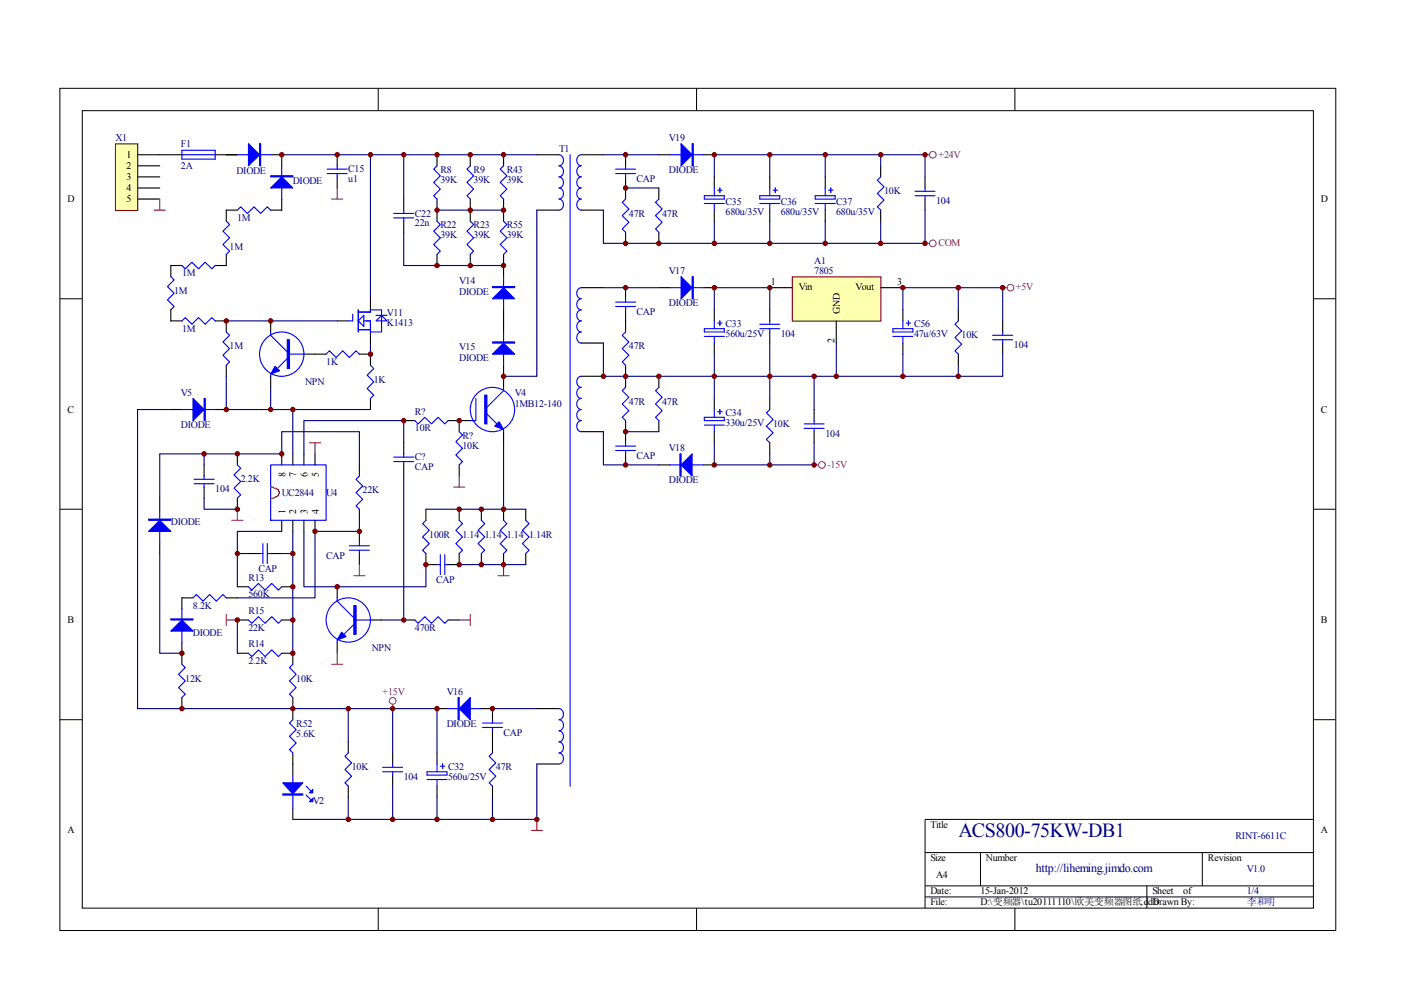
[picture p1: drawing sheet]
<svg xmlns="http://www.w3.org/2000/svg" width="297mm" height="210mm" viewBox="0 0 297 210" stroke-linecap="round" stroke-linejoin="round" font-family="sans-serif">
<g fill="none" stroke="#000" stroke-width=".21">
<path d="M12.7 18.7h270.5v178.6h-270.5zM80.2 18.7v4.7M147.7 18.7v4.7M215.2 18.7v4.7M17.4 23.5h261.1v169h-261.1zM12.7 63.3h4.7M278.4 63.3h4.7M12.7 108h4.7M278.4 108h4.7M12.7 152.6h4.7M278.4 152.6h4.7M278.4 173.7h-82.3v18.8"/>
<path d="M80.2 192.5v4.7M147.7 192.5v4.7M196.1 180.8h82.3M196.1 187.8h82.3M196.1 190.2h82.3M207.9 180.8v7M215.2 192.5v4.7M243.2 187.8v4.7M254.9 180.8v7"/>
</g>
<path d="M24.6 30.6h4.6v14h-4.6z" fill="#ffffb0"/>
<path d="M24.5 30.5h4.7v14.1h-4.7z" fill="none" stroke="#800000" stroke-width=".21"/>
<g fill="none" stroke="#000" stroke-width=".23">
<path d="M29.2 32.8h9.4M29.2 35.2h4.7M29.2 37.5h4.7M29.2 39.9h4.7M45.6 32.8h4.7M57.4 32.8h2.3v2.4M71.5 32.8v2.4M71.5 37.5v2.4M92.7 32.8v2.4M99.7 32.8v2.4M106.8 32.8v2.4M113.8 32.8h4.7"/>
<path d="M123.2 32.8h4.7M132.6 32.8v2.4M132.6 37.5v4.7M139.7 32.8h2.3M139.7 39.9v2.3M149.1 32.8h2.3M151.4 37.5v2.4M163.2 37.5v2.4M175 37.5v2.4M186.7 35.2v2.3M196.1 37.5v2.4M29.2 42.2h4.7"/>
<path d="M38.6 56.3h-2.4v2.3M48 53.9v2.4h-2.4M50.3 44.6h-2.3v2.3M59.7 42.2v2.4h-2.3M85.6 42.2v2.4M85.6 46.9v2.4M92.7 42.2v4.7M92.7 53.9v2.4M99.7 42.2v4.7M99.7 53.9v2.4M106.8 42.2v4.7M106.8 53.9v4.7"/>
<path d="M113.8 44.6h4.7M123.2 44.6h4.7M132.6 49.3v2.3M139.7 49.3v2.3M151.4 44.6v2.3M163.2 44.6v2.3M175 44.6v2.3M186.7 44.6v2.3M196.1 42.2v2.4M36.2 65.7v2.3h2.4M45.6 68h2.4v2.4M48 77.4v2.4"/>
<path d="M57.4 68v2.4M57.4 79.8v2.3M64.4 75.1h4.7M71.5 68h2.3M76.2 75.1h2.3v2.3M78.5 63.3v2.4M78.5 70.4v2.3M106.8 65.7v4.7M106.8 77.4v4.7M123.2 72.7h4.7M123.2 61h4.7M123.2 79.8h4.7"/>
<path d="M132.6 61v2.3M132.6 65.7v4.7M132.6 77.4v4.7M139.7 61h2.3M139.7 79.8v2.3M149.1 61h2.3M151.4 65.7v2.3M151.4 72.7v2.4M163.2 65.7v2.3M163.2 70.4v2.3M191.4 65.7v2.3M191.4 72.7v2.4"/>
<path d="M203.2 65.7v2.3M203.2 75.1v2.3M212.6 68v2.4M212.6 72.7v2.4M36.2 86.8h2.4M43.3 98.6v2.3M45.6 86.8h2.4M50.3 96.2v2.4M59.7 96.2v2.4M62.1 96.2v2.4M64.4 96.2v2.4M66.8 96.2v2.4"/>
<path d="M76.2 98.6v2.3M78.5 84.5v2.3M85.6 89.2h2.4M85.6 93.9v2.3M85.6 98.6v2.3M95 89.2h4.7M97.4 89.2v2.3M97.4 98.6v2.3M106.8 91.5v2.4M123.2 91.5h4.7M132.6 89.2v4.7M132.6 96.2v2.4"/>
<path d="M139.7 98.6h2.3M139.7 89.2v2.3M149.1 98.6h2.3M151.4 84.5v2.3M151.4 91.5v2.4M163.2 84.5v2.3M163.2 93.9v2.3M172.6 86.8v2.4M172.6 91.5v2.4M33.9 105.6v2.4M33.9 115v2.4M43.3 103.3v2.3"/>
<path d="M50.3 105.6v2.4M52.7 117.4h2.3M57.4 117.4h2.3M59.7 110.3v2.4M62.1 110.3v2.4M64.4 110.3v2.4M66.8 110.3v2.4M76.2 108v2.3M76.2 112.7v2.3M76.2 117.4v2.3M90.3 108v2.3M90.3 117.4v2.3h2.4"/>
<path d="M97.4 108v2.3M97.4 117.4v2.3h-2.4M102.1 108v2.3M102.1 117.4v2.3M106.8 108v2.3M106.8 117.4v2.3M111.5 108v2.3M111.5 117.4v2.3M38.6 136.2v4.7M40.9 126.8h-2.3v2.3M48 126.8h2.3M50.3 131.5h2.4"/>
<path d="M50.3 124.4h2.4M50.3 138.5h2.4M59.7 138.5h2.4v2.4M59.7 131.5h2.4M59.7 124.4h2.4M71.5 124.4v2.4M71.5 136.2v2.3M78.5 131.5h2.4M85.6 131.5h2.4M95 131.5h2.4M38.6 147.9v2.3M62.1 147.9v4.7"/>
<path d="M62.1 159.6v4.7M73.8 157.3v2.3M83.2 159.6v2.4M92.7 150.2h2.3M92.7 159.6v2.4M102.1 150.2h2.3M113.8 150.2h4.7M62.1 171.4v2.3M73.8 166.7v2.3M83.2 164.3v2.4M92.7 166.7v2.3M113.8 162h4.7"/>
</g>
<g fill="none" stroke="#00f" stroke-width=".23">
<path d="M38.6 31.9h7v1.8h-7zM38.6 32.8h7M50.3 32.8h7.1M59.7 35.2v7M69.4 35.9h4.2M69.4 36.8h4.2M71.5 35.2v.7M71.5 36.8v.7M92.7 35.2l-.8 .7 1.5 1.4-1.5 1.4 1.5 1.4-1.5 1.4 .8 .7M99.7 35.2l-.7 .7 1.4 1.4-1.4 1.4 1.4 1.4-1.4 1.4 .7 .7M106.8 35.2l-.7 .7 1.4 1.4-1.4 1.4 1.4 1.4-1.4 1.4 .7 .7M118.5 32.8a1.2 1.2 0 0 1 1 1.2 1.2 1.2 0 0 1-1 1.2 1.2 1.2 0 0 1 1 1.1 1.2 1.2 0 0 1-1 1.2 1.2 1.2 0 0 1 1 1.2 1.2 1.2 0 0 1-1 1.2 1.2 1.2 0 0 1 1 1.1 1.2 1.2 0 0 1-1 1.2 1.2 1.2 0 0 1 1 1.2 1.2 1.2 0 0 1-1 1.2"/>
<path d="M120.9 32.8v133.9M123.2 32.8a1.2 1.2 0 0 0-.9 1.2 1.2 1.2 0 0 0 .9 1.2 1.2 1.2 0 0 0-.9 1.1 1.2 1.2 0 0 0 .9 1.2 1.2 1.2 0 0 0-.9 1.2 1.2 1.2 0 0 0 .9 1.2 1.2 1.2 0 0 0-.9 1.1 1.2 1.2 0 0 0 .9 1.2 1.2 1.2 0 0 0-.9 1.2 1.2 1.2 0 0 0 .9 1.2M130.5 35.9h4.2M130.5 36.8h4.2M132.6 35.2v.7M132.6 36.8v.7M142 32.8h7.1M151.4 39.9v1.6M152.6 39.9v.9M163.2 39.9v1.6M164.4 39.9v.9M175 39.9v1.6"/>
<path d="M176.1 39.9v.9M186.7 37.5l-.7 .7 1.4 1.4-1.4 1.4 1.4 1.4-1.4 1.5 .7 .7M196.1 39.9v.7M36.2 58.6l.7 .7-1.4 1.5 1.4 1.4-1.4 1.4 1.4 1.4-.7 .7M38.6 56.3l.7 .7 1.4-1.4 1.4 1.4 1.4-1.4 1.4 1.4 .7-.7M48 46.9l.7 .7-1.4 1.4 1.4 1.4-1.4 1.4 1.4 1.4-.7 .7M50.3 44.6l.7-.7 1.4 1.4 1.5-1.4 1.4 1.4 1.4-1.4 .7 .7M83.5 45.3h4.2M83.5 46.2h4.2M85.6 44.6v.7M85.6 46.2v.7M92.7 46.9l.7 .7-1.5 1.4 1.5 1.4-1.5 1.4 1.5 1.4-.7 .7"/>
<path d="M99.7 46.9l.7 .7-1.4 1.4 1.4 1.4-1.4 1.4 1.4 1.4-.7 .7M106.8 46.9l.7 .7-1.4 1.4 1.4 1.4-1.4 1.4 1.4 1.4-.7 .7M106.8 58.6v7.1M132.6 42.2l-.7 .7 1.4 1.4-1.4 1.4 1.4 1.4-1.4 1.4 .7 .8M139.7 42.2l-.7 .7 1.4 1.4-1.4 1.4 1.4 1.4-1.4 1.4 .7 .8M149.3 41.5h4.3v.7h-4.3zM149.3 43.1h4.3M151.4 43.1v1.5M152.2 40.3h.9M161.1 41.5h4.2v.7h-4.2zM161.1 43.1h4.2M163.2 43.1v1.5"/>
<path d="M163.9 40.3h1M172.8 41.5h4.3v.7h-4.3zM172.8 43.1h4.3M175 43.1v1.5M175.7 40.3h.9M194 41.5h4.2M194 40.6h4.2M196.1 41.5v.7M38.6 68l.7-.7 1.4 1.4 1.4-1.4 1.4 1.4 1.4-1.4 .7 .7M48 70.4l.7 .7-1.4 1.4 1.4 1.4-1.4 1.4 1.4 1.4-.7 .7M57.4 70.4v.7l3.5 3.5M57.4 79.3v.5"/>
<path d="M60.9 76l-2.1 2.1M60.9 75.1h3.5M69.1 75.1l.7-.7 1.5 1.4 1.4-1.4 1.4 1.4 1.4-1.4 .7 .7M74.8 66.6v1.4h-1M76 66.2h2.5v-.5h2.4v4.7h-2.4v-2.4h-1.4M76 65.7v4.7M76 69.9h2.5M76 68l1.1-1.1v2.3zM78.5 77.4l.8 .7-1.5 1.4 1.5 1.5-1.5 1.4 1.5 1.4-.8 .7M79.7 68l1.2-1.1 1.2 1.1zM79.7 66.9h2.4M106.8 70.4v7"/>
<path d="M123.2 65.7a1.2 1.2 0 0 0-.9 1.2 1.2 1.2 0 0 0 .9 1.1 1.2 1.2 0 0 0-.9 1.2 1.2 1.2 0 0 0 .9 1.2 1.2 1.2 0 0 0-.9 1.2 1.2 1.2 0 0 0 .9 1.1M123.2 61a1.2 1.2 0 0 0-.9 1.2 1.2 1.2 0 0 0 .9 1.1 1.2 1.2 0 0 0-.9 1.2 1.2 1.2 0 0 0 .9 1.2M123.2 79.8a1.2 1.2 0 0 0-.9 1.2 1.2 1.2 0 0 0 .9 1.1 1.2 1.2 0 0 0-.9 1.2 1.2 1.2 0 0 0 .9 1.2 1.2 1.2 0 0 0-.9 1.2 1.2 1.2 0 0 0 .9 1.1 1.2 1.2 0 0 0-.9 1.2 1.2 1.2 0 0 0 .9 1.2 1.2 1.2 0 0 0-.9 1.2 1.2 1.2 0 0 0 .9 1.1M130.5 65h4.2M130.5 64h4.2M132.6 70.4l-.7 .7 1.4 1.4-1.4 1.4 1.4 1.4-1.4 1.4 .7 .7M132.6 63.3v.7M132.6 65v.7M142 61h7.1M149.3 69.7h4.3v.7h-4.3zM149.3 71.3h4.3M151.4 68v1.7"/>
<path d="M151.4 71.3v1.4M152.2 68.5h.9M152.6 68v1M161.1 69.7h4.2M161.1 68.7h4.2M163.2 68v.7M163.2 69.7v.7M189.3 69.7h4.2v.7h-4.2zM189.3 71.3h4.2M191.4 68v1.7M191.4 71.3v1.4M192.1 68.5h1"/>
<path d="M192.6 68v1M203.2 68l-.7 .7 1.4 1.5-1.4 1.4 1.4 1.4-1.4 1.4 .7 .7M210.5 72h4.2M210.5 71.1h4.2M212.6 70.4v.7M212.6 72v.7M38.6 86.8h7M50.3 98.6l.7 .7-1.4 1.4 1.4 1.4-1.4 1.4 1.4 1.4-.7 .7M57.4 98.6h11.7v11.7h-11.7zM83.5 96.9h4.2M83.5 97.9h4.2M85.6 96.2v.7"/>
<path d="M85.6 97.9v.7M88 89.2l.7 .7 1.4-1.4 1.4 1.4 1.4-1.4 1.4 1.4 .7-.7M97.4 91.5l.7 .7-1.4 1.4 1.4 1.5-1.4 1.4 1.4 1.4-.7 .7M100.9 84.5v4.7h-1.2M103.2 87.8l2.2 2.1M106.8 82.1v.7l-3.6 3.6M106.8 91.1v.4M130.5 95.5h4.2M130.5 94.6h4.2M132.6 82.1l-.7 .7 1.4 1.4-1.4 1.5 1.4 1.4-1.4 1.4 .7 .7M132.6 93.9v.7M132.6 95.5v.7"/>
<path d="M139.7 82.1l-.7 .7 1.4 1.4-1.4 1.5 1.4 1.4-1.4 1.4 .7 .7M142 98.6h7.1M149.3 88.5h4.3v.7h-4.3zM149.3 90.1h4.3M151.4 86.8v1.7M151.4 90.1v1.4M152.2 87.3h.9M152.6 86.8v1M163.2 86.8l-.7 .7 1.4 1.4-1.4 1.5 1.4 1.4-1.4 1.4 .7 .7M170.5 90.8h4.2M170.5 89.9h4.2M172.6 89.2v.7"/>
<path d="M172.6 90.8v.7M33.9 108v7M41.2 101.6h4.2M41.2 102.6h4.2M43.3 100.9v.7M43.3 102.6v.7M55 117.4h.7M55.7 115.3v4.2M56.7 117.4h.7M56.7 115.3v4.2M74.1 116.7h4.2M74.1 115.7h4.2"/>
<path d="M76.2 100.9l-.7 .7 1.4 1.4-1.4 1.4 1.4 1.5-1.4 1.4 .7 .7M76.2 115v.7M76.2 116.7v.7M90.3 110.3l-.7 .7 1.4 1.4-1.4 1.4 1.4 1.5-1.4 1.4 .7 .7M92.7 119.7h.7M93.4 117.6v4.2M94.3 119.7h.7M94.3 117.6v4.2M97.4 110.3l.7 .7-1.4 1.4 1.4 1.4-1.4 1.5 1.4 1.4-.7 .7M102.1 110.3l.7 .7-1.4 1.4 1.4 1.4-1.4 1.5 1.4 1.4-.7 .7M106.8 110.3l.7 .7-1.4 1.4 1.4 1.4-1.4 1.5 1.4 1.4-.7 .7M111.5 110.3l.7 .7-1.4 1.4 1.4 1.4-1.4 1.5 1.4 1.4-.7 .7"/>
<path d="M38.6 129.1v7.1M40.9 126.8l.7-.7 1.4 1.4 1.4-1.4 1.5 1.4 1.4-1.4 .7 .7M52.7 124.4l.7 .7 1.4-1.4 1.4 1.4 1.4-1.4 1.4 1.4 .7-.7M52.7 131.5l.7 .7 1.4-1.4 1.4 1.4 1.4-1.4 1.4 1.4 .7-.7M52.7 138.5l.7 .7 1.4-1.4 1.4 1.4 1.4-1.4 1.4 1.4 .7-.7M71.5 126.8v.7l3.5 3.5M71.5 135.7v.5M75 132.4l-2.1 2.1M75 131.5h3.5M88 131.5l.7 .7 1.4-1.4 1.4 1.4 1.4-1.4 1.4 1.4 .7-.7M38.6 140.9l.7 .7-1.4 1.4 1.4 1.4-1.4 1.4 1.4 1.4-.7 .7M62.1 140.9l-.7 .7 1.4 1.4-1.4 1.4 1.4 1.4-1.4 1.4 .7 .7"/>
<path d="M62.1 152.6l-.7 .7 1.4 1.4-1.4 1.4 1.4 1.4-1.4 1.4 .7 .7M73.8 159.6l-.7 .7 1.4 1.5-1.4 1.4 1.4 1.4-1.4 1.4 .7 .7M95 150.2h7.1M118.5 150.2a1.2 1.2 0 0 1 1 1.2 1.2 1.2 0 0 1-1 1.2 1.2 1.2 0 0 1 1 1.2 1.2 1.2 0 0 1-1 1.1 1.2 1.2 0 0 1 1 1.2 1.2 1.2 0 0 1-1 1.2 1.2 1.2 0 0 1 1 1.2 1.2 1.2 0 0 1-1 1.1 1.2 1.2 0 0 1 1 1.2 1.2 1.2 0 0 1-1 1.2M62.1 164.3v7.1M64.9 168.6l.9 .9M64.9 166.7l.9 .9M81.1 162.7h4.3M81.1 163.6h4.3M83.2 162v.7M83.2 163.6v.7M90.5 163.6h4.3v.7h-4.3z"/>
<path d="M90.5 165.3h4.3M92.7 162v1.6M92.7 165.3v1.4M93.4 162.5h.9M93.8 162v.9"/>
<circle cx="59.7" cy="75.1" r="4.7"/>
<circle cx="104.4" cy="86.8" r="4.7"/>
<circle cx="73.8" cy="131.5" r="4.7"/>
</g>
<g fill="#00f" stroke="#00f" stroke-width=".23">
<path d="M52.7 30.5l2.3 2.3-2.3 2.4z"/>
<path d="M57.4 39.9l2.3-2.4 2.4 2.4z"/>
<path d="M104.4 75.1l2.4-2.4 2.3 2.4z"/>
<path d="M104.4 63.3l2.4-2.3 2.3 2.3z"/>
<path d="M105.8 89.4l1 1.7-1.9-.7z"/>
<path d="M72.4 134l1 1-1.9 .7z"/>
<path d="M58.3 77.7l1 .9-1.9 .7z"/>
<path d="M97.4 150.2l2.3-2.3v4.7z"/>
<path d="M40.9 84.5l2.4 2.3-2.4 2.4z"/>
<path d="M60 166h4.2l-2.1 2.3z"/>
<path d="M65.6 170l.7-.7v.7z"/>
<path d="M66.3 167.4v.7h-.7z"/>
<path d="M38.6 131.5l2.3 2.3h-4.7z"/>
<path d="M31.5 112.7l2.4-2.4 2.3 2.4z"/>
<path d="M144.4 30.5l2.3 2.3-2.3 2.4z"/>
<path d="M144.4 58.6l2.3 2.4-2.3 2.3z"/>
<path d="M144.4 98.6l2.3-2.4v4.7z"/>
<path d="M55 30.5h.3v4.7h-.3z" fill-rule="evenodd"/>
<path d="M57.4 37.3h4.7v.2h-4.7z" fill-rule="evenodd"/>
<path d="M104.4 72.5h4.7v.2h-4.7z" fill-rule="evenodd"/>
<path d="M104.4 60.8h4.7v.2h-4.7z" fill-rule="evenodd"/>
<path d="M102.8 83.8h.4v6.1h-.4z" fill-rule="evenodd"/>
<path d="M75 128.4h.5v6.1h-.5z" fill-rule="evenodd"/>
<path d="M60.9 72h.5v6.1h-.5z" fill-rule="evenodd"/>
<path d="M97.1 147.9h.3v4.7h-.3z" fill-rule="evenodd"/>
<path d="M43.3 84.5h.2v4.7h-.2z" fill-rule="evenodd"/>
<path d="M60 168.3h4.2v.3h-4.2z" fill-rule="evenodd"/>
<path d="M36.2 131.2h4.7v.3h-4.7z" fill-rule="evenodd"/>
<path d="M31.5 110.1h4.7v.2h-4.7z" fill-rule="evenodd"/>
<path d="M146.7 30.5h.3v4.7h-.3z" fill-rule="evenodd"/>
<path d="M146.7 58.6h.3v4.7h-.3z" fill-rule="evenodd"/>
<path d="M144.2 96.2h.2v4.7h-.2z" fill-rule="evenodd"/>
</g>
<path d="M57.4 103.3l1.2 .2 .2 .2h.2v.5h.3v.5h-.3v.4h-.2l-.7 .5h-.7" fill="none" stroke="#f00" stroke-width=".23"/>
<g fill="none" stroke="#000080" stroke-width=".23">
<path d="M59.7 32.8h54.1M78.5 32.8v30.5M85.6 32.8v9.4M127.9 32.8h11.8M132.6 39.9h7.1M151.4 37.5v-4.7h44.7v4.7M163.2 32.8v4.7M175 32.8v4.7M186.7 32.8v2.4M85.6 49.3v7h21.2M92.7 44.6h14.1M113.8 44.6v35.2h-7"/>
<path d="M127.9 44.6v7h68.2v-7M151.4 46.9v4.7M163.2 46.9v4.7M175 46.9v4.7M186.7 46.9v4.7M48 79.8v7h30.5M48 68h23.5M78.5 72.7v2.4M127.9 72.7v7.1h84.7M127.9 61h11.8M36.2 86.8h-7v63.4h63.5M43.3 98.6v-2.4h16.4v-4.7h16.5v7.1"/>
<path d="M43.3 96.2h-9.4v9.4M57.4 82.1v4.7M62.1 86.8v9.4M85.6 93.9v-4.7h-21.2v7M106.8 93.9v14.1M33.9 117.4v21.1h4.7M43.3 105.6v2.4h7M50.3 117.4h2.4M59.7 112.7h-9.4v11.7M59.7 117.4h2.4M62.1 112.7v25.8M64.4 112.7v11.7h25.9v-4.7"/>
<path d="M76.2 110.3v2.4h-9.4v14.1h-16.5M85.6 100.9v30.6h-4.7M90.3 108h21.2M97.4 119.7h14.1M50.3 131.5v7"/>
</g>
<g fill="none" stroke="#a1006a" stroke-width=".23">
<path d="M71.5 39.9v2.3M196.1 32.8h1M32.7 44.6h2.3M33.9 42.2v2.4M70.3 42.2h2.4M196.1 51.6h1M65.6 93.9h2.4M66.8 93.9v2.3M49.1 110.3h2.4M50.3 108v2.3M76.2 119.7v2.4M96.2 103.3h2.3"/>
<path d="M97.4 100.9v2.4M106.8 119.7v2.4M48 131.5h2.3M48 130.3v2.3M71.5 138.5v2.4M75 122.1h2.4M97.4 131.5h2.3M99.7 130.3v2.3M105.6 122.1h2.3M70.3 140.9h2.4M83.2 149.3v.9M112.6 176.1h2.4"/>
<path d="M113.8 173.7v2.4"/>
</g>
<g fill="none" stroke="#a1006a" stroke-width=".21">
<circle cx="197.8" cy="32.8" r=".71"/>
<circle cx="197.8" cy="51.6" r=".71"/>
<circle cx="83.2" cy="148.6" r=".71"/>
</g>
<path d="M168.1 58.8h18.7v9.3h-18.7z" fill="#ffffb0"/>
<path d="M168 58.7h18.8v9.4h-18.8z" fill="none" stroke="#800000" stroke-width=".21"/>
<path d="M163.2 61h4.7M177.3 68v4.7M186.7 61h4.7M104.4 150.2v2.4M104.4 154.9v4.7M104.4 166.7v2.3" fill="none" stroke="#000" stroke-width=".23"/>
<g fill="none" stroke="#a1006a" stroke-width=".21">
<circle cx="214.2" cy="61" r=".71"/>
<circle cx="174.3" cy="98.6" r=".71"/>
</g>
<path d="M212.6 61h.9M172.6 98.6h1" fill="none" stroke="#a1006a" stroke-width=".23"/>
<g fill="none" stroke="#000080" stroke-width=".23">
<path d="M151.4 65.7v-4.7h11.8v4.7M151.4 75.1v9.4M163.2 72.7v11.8M172.6 79.8v7M177.3 72.7v7.1M191.4 65.7v-4.7h21.2v7M191.4 75.1v4.7M203.2 61v4.7M203.2 77.4v2.4M212.6 75.1v4.7M127.9 91.5v7.1h11.8M132.6 91.5h7.1"/>
<path d="M151.4 93.9v4.7h21.2v-4.7M163.2 96.2v2.4M73.8 150.2v7.1M83.2 150.2v9.4M92.7 150.2v9.4M104.4 150.2h9.4M73.8 169v4.7M83.2 166.7v7M92.7 169v4.7M104.4 169v4.7M113.8 162v11.7h-51.7"/>
</g>
<path d="M102.3 154.2h4.2M102.3 153.3h4.2M104.4 159.6l-.7 .7 1.4 1.5-1.4 1.4 1.4 1.4-1.4 1.4 .7 .7M104.4 152.6v.7M104.4 154.2v.7" fill="none" stroke="#00f" stroke-width=".23"/>
<g fill="#800000" stroke="#800000" stroke-width=".21">
<circle cx="59.7" cy="32.8" r=".47"/>
<circle cx="106.8" cy="79.8" r=".47"/>
<circle cx="106.8" cy="56.3" r=".47"/>
<circle cx="97.4" cy="89.2" r=".47"/>
<circle cx="66.8" cy="112.7" r=".47"/>
<circle cx="59.7" cy="96.2" r=".47"/>
<circle cx="127.9" cy="79.8" r=".47"/>
<circle cx="106.8" cy="44.6" r=".47"/>
<circle cx="106.8" cy="32.8" r=".47"/>
<circle cx="99.7" cy="44.6" r=".47"/>
<circle cx="99.7" cy="32.8" r=".47"/>
<circle cx="92.7" cy="44.6" r=".47"/>
<circle cx="92.7" cy="32.8" r=".47"/>
<circle cx="85.6" cy="89.2" r=".47"/>
<circle cx="106.8" cy="108" r=".47"/>
<circle cx="106.8" cy="119.7" r=".47"/>
<circle cx="102.1" cy="108" r=".47"/>
<circle cx="102.1" cy="119.7" r=".47"/>
<circle cx="97.4" cy="108" r=".47"/>
<circle cx="97.4" cy="119.7" r=".47"/>
<circle cx="90.3" cy="119.7" r=".47"/>
<circle cx="50.3" cy="96.2" r=".47"/>
<circle cx="50.3" cy="108" r=".47"/>
<circle cx="48" cy="68" r=".47"/>
<circle cx="78.5" cy="75.1" r=".47"/>
<circle cx="99.7" cy="56.3" r=".47"/>
<circle cx="92.7" cy="56.3" r=".47"/>
<circle cx="71.5" cy="124.4" r=".47"/>
<circle cx="57.4" cy="68" r=".47"/>
<circle cx="85.6" cy="32.8" r=".47"/>
<circle cx="76.2" cy="112.7" r=".47"/>
<circle cx="48" cy="86.8" r=".47"/>
<circle cx="57.4" cy="86.8" r=".47"/>
<circle cx="62.1" cy="86.8" r=".47"/>
<circle cx="43.3" cy="96.2" r=".47"/>
<circle cx="62.1" cy="124.4" r=".47"/>
<circle cx="62.1" cy="117.4" r=".47"/>
<circle cx="50.3" cy="117.4" r=".47"/>
<circle cx="85.6" cy="131.5" r=".47"/>
<circle cx="104.4" cy="150.2" r=".47"/>
<circle cx="92.7" cy="150.2" r=".47"/>
<circle cx="78.5" cy="32.8" r=".47"/>
<circle cx="62.1" cy="150.2" r=".47"/>
<circle cx="62.1" cy="138.5" r=".47"/>
<circle cx="62.1" cy="131.5" r=".47"/>
<circle cx="50.3" cy="131.5" r=".47"/>
<circle cx="38.6" cy="138.5" r=".47"/>
<circle cx="38.6" cy="150.2" r=".47"/>
<circle cx="113.8" cy="173.7" r=".47"/>
<circle cx="83.2" cy="150.2" r=".47"/>
<circle cx="71.5" cy="32.8" r=".47"/>
<circle cx="132.6" cy="32.8" r=".47"/>
<circle cx="132.6" cy="39.9" r=".47"/>
<circle cx="132.6" cy="61" r=".47"/>
<circle cx="132.6" cy="91.5" r=".47"/>
<circle cx="132.6" cy="98.6" r=".47"/>
<circle cx="151.4" cy="32.8" r=".47"/>
<circle cx="151.4" cy="61" r=".47"/>
<circle cx="151.4" cy="98.6" r=".47"/>
<circle cx="132.6" cy="51.6" r=".47"/>
<circle cx="139.7" cy="51.6" r=".47"/>
<circle cx="196.1" cy="32.8" r=".47"/>
<circle cx="196.1" cy="51.6" r=".47"/>
<circle cx="151.4" cy="51.6" r=".47"/>
<circle cx="163.2" cy="51.6" r=".47"/>
<circle cx="175" cy="51.6" r=".47"/>
<circle cx="186.7" cy="51.6" r=".47"/>
<circle cx="186.7" cy="32.8" r=".47"/>
<circle cx="175" cy="32.8" r=".47"/>
<circle cx="163.2" cy="32.8" r=".47"/>
<circle cx="132.6" cy="79.8" r=".47"/>
<circle cx="139.7" cy="79.8" r=".47"/>
<circle cx="163.2" cy="61" r=".47"/>
<circle cx="191.4" cy="61" r=".47"/>
<circle cx="212.6" cy="61" r=".47"/>
<circle cx="172.6" cy="98.6" r=".47"/>
<circle cx="203.2" cy="79.8" r=".47"/>
<circle cx="191.4" cy="79.8" r=".47"/>
<circle cx="203.2" cy="61" r=".47"/>
<circle cx="151.4" cy="79.8" r=".47"/>
<circle cx="163.2" cy="79.8" r=".47"/>
<circle cx="177.3" cy="79.8" r=".47"/>
<circle cx="172.6" cy="79.8" r=".47"/>
<circle cx="163.2" cy="98.6" r=".47"/>
<circle cx="73.8" cy="173.7" r=".47"/>
<circle cx="73.8" cy="150.2" r=".47"/>
<circle cx="83.2" cy="173.7" r=".47"/>
<circle cx="92.7" cy="173.7" r=".47"/>
<circle cx="104.4" cy="173.7" r=".47"/>
</g>
<text font-size="4.2" fill="#000080" x="203.2" y="177.4">ACS800-75KW-DB1</text>
<text font-size="2.5" fill="#000080" x="219.6" y="184.8">http://liheming.jimdo.com</text>
<g font-size="2.1" fill="#000080">
<text x="24.5" y="29.9">X1</text>
<text x="141.8" y="29.9">V19</text>
<text x="38.4" y="31.1">F1</text>
<text x="38.4" y="35.7">2A</text>
<text x="118.5" y="32.3">T1</text>
<text x="50.1" y="36.9">DIODE</text>
<text x="62.1" y="39">DIODE</text>
<text x="73.8" y="36.5">C15</text>
<text x="73.8" y="38.6">u1</text>
<text x="93.4" y="36.7">R8</text>
<text x="93.4" y="38.8">39K</text>
<text x="100.4" y="36.7">R9</text>
<text x="100.4" y="38.8">39K</text>
<text x="107.4" y="36.7">R43</text>
<text x="107.4" y="38.8">39K</text>
<text x="135" y="38.6">CAP</text>
<text x="141.8" y="36.7">DIODE</text>
<text x="187.5" y="41.2">10K</text>
<text x="50.3" y="46.8">1M</text>
<text x="88" y="45.9">C22</text>
<text x="133.3" y="45.9">47R</text>
<text x="140.4" y="45.9">47R</text>
<text x="153.8" y="43.5">C35</text>
<text x="153.8" y="45.6">680u/35V</text>
<text x="165.5" y="43.5">C36</text>
<text x="165.5" y="45.6">680u/35V</text>
<text x="177.3" y="43.5">C37</text>
<text x="177.3" y="45.6">680u/35V</text>
<text x="198.5" y="43.3">104</text>
<text x="48.7" y="52.9">1M</text>
<text x="88" y="48">22n</text>
<text x="93.4" y="48.4">R22</text>
<text x="93.4" y="50.6">39K</text>
<text x="100.4" y="48.4">R23</text>
<text x="100.4" y="50.6">39K</text>
<text x="107.4" y="48.4">R55</text>
<text x="107.4" y="50.6">39K</text>
<text x="38.6" y="58.5">1M</text>
<text x="141.8" y="58.1">V17</text>
<text x="172.6" y="56">A1</text>
<text x="172.6" y="58.1">7805</text>
<text x="36.9" y="62.3">1M</text>
<text x="97.4" y="60.2">V14</text>
<text x="97.4" y="62.5">DIODE</text>
<text x="141.8" y="64.9">DIODE</text>
<text x="38.6" y="70.3">1M</text>
<text x="82" y="67">V11</text>
<text x="82" y="69.1">K1413</text>
<text x="135" y="66.7">CAP</text>
<text x="153.8" y="69.4">C33</text>
<text x="153.8" y="71.5">560u/25V</text>
<text x="165.5" y="71.5">104</text>
<text x="193.8" y="69.4">C56</text>
<text x="193.8" y="71.5">47u/63V</text>
<text x="203.9" y="71.7">10K</text>
<text x="48.7" y="74">1M</text>
<text x="69.2" y="77.3">1K</text>
<text x="97.4" y="74.3">V15</text>
<text x="97.4" y="76.6">DIODE</text>
<text x="133.3" y="74">47R</text>
<text x="215" y="73.8">104</text>
<text x="38.4" y="83.9">V5</text>
<text x="64.7" y="81.5">NPN</text>
<text x="79.2" y="81.1">1K</text>
<text x="109.1" y="83.9">V4</text>
<text x="88" y="87.9">R?</text>
<text x="109.1" y="86.3">1MB12-140</text>
<text x="133.3" y="85.8">47R</text>
<text x="140.4" y="85.8">47R</text>
<text x="153.8" y="88.2">C34</text>
<text x="38.4" y="90.7">DIODE</text>
<text x="88" y="91.5">10R</text>
<text x="98" y="93.1">R?</text>
<text x="98" y="95.2">10K</text>
<text x="141.8" y="95.7">V18</text>
<text x="153.8" y="90.3">330u/25V</text>
<text x="163.9" y="90.5">10K</text>
<text x="175" y="92.6">104</text>
<text x="88" y="97.6">C?</text>
<text x="88" y="99.7">CAP</text>
<text x="135" y="97.3">CAP</text>
<text x="45.6" y="104.3">104</text>
<text x="51.1" y="102.2">2.2K</text>
<text x="59.8" y="105.1">UC2844</text>
<text x="69.2" y="105.1">U4</text>
<text x="76.9" y="104.6">22K</text>
<text x="141.8" y="102.5">DIODE</text>
<text x="36.2" y="111.4">DIODE</text>
<text x="91" y="114">100R</text>
<text x="98" y="114">1.14</text>
<text x="102.8" y="114">1.14</text>
<text x="107.4" y="114">1.14</text>
<text x="112.2" y="114">1.14R</text>
<text x="69.2" y="118.5">CAP</text>
<text x="52.7" y="123.1">R13</text>
<text x="54.8" y="121.3">CAP</text>
<text x="92.5" y="123.6">CAP</text>
<text x="40.9" y="129">8.2K</text>
<text x="52.7" y="126.7">560K</text>
<text x="52.7" y="130.1">R15</text>
<text x="40.9" y="134.9">DIODE</text>
<text x="52.7" y="133.7">22K</text>
<text x="52.7" y="137.3">R14</text>
<text x="78.8" y="137.9">NPN</text>
<text x="88" y="133.7">470R</text>
<text x="52.7" y="140.7">2.2K</text>
<text x="39.3" y="144.5">12K</text>
<text x="62.8" y="144.5">10K</text>
<text x="94.7" y="147.3">V16</text>
<text x="62.8" y="154.1">R52</text>
<text x="94.7" y="154.1">DIODE</text>
<text x="62.8" y="156.2">5.6K</text>
<text x="106.8" y="156.1">CAP</text>
<text x="74.6" y="163.3">10K</text>
<text x="85.6" y="165.5">104</text>
<text x="95" y="163.3">C32</text>
<text x="95" y="165.5">560u/25V</text>
<text x="105.2" y="163.3">47R</text>
<text x="66.3" y="170.4">V2</text>
<text x="262" y="177.9">RINT-6611C</text>
<text x="264.3" y="184.9">V1.0</text>
<text x="264.3" y="192">李和明</text>
<text x="264.3" y="189.6">1/4</text>
</g>
<g font-size="2.1">
<text x="26.8" y="33.5">1</text>
<text x="26.8" y="35.7">2</text>
<text x="26.8" y="38.1">3</text>
<text x="26.8" y="40.5">4</text>
<text x="14.3" y="42.8">D</text>
<text x="26.8" y="42.8">5</text>
<text x="280.1" y="42.8">D</text>
<text x="163.4" y="60.5">1</text>
<text x="169.3" y="61.6">Vin</text>
<text x="181.4" y="61.6">Vout</text>
<text x="190.2" y="60.5">3</text>
<text x="178.1" y="66.6" transform="rotate(-90 178.1 66.6)">GND</text>
<text x="177" y="72.7" transform="rotate(-90 177 72.7)">2</text>
<text x="14.3" y="87.5">C</text>
<text x="280.1" y="87.5">C</text>
<text x="60.5" y="101.2" transform="rotate(-90 60.5 101.2)">8</text>
<text x="62.8" y="101.2" transform="rotate(-90 62.8 101.2)">7</text>
<text x="65.2" y="101.2" transform="rotate(-90 65.2 101.2)">6</text>
<text x="67.6" y="101.2" transform="rotate(-90 67.6 101.2)">5</text>
<text x="60.5" y="108.9" transform="rotate(-90 60.5 108.9)">1</text>
<text x="62.8" y="108.9" transform="rotate(-90 62.8 108.9)">2</text>
<text x="65.2" y="108.9" transform="rotate(-90 65.2 108.9)">3</text>
<text x="67.6" y="108.9" transform="rotate(-90 67.6 108.9)">4</text>
<text x="14.3" y="132.1">B</text>
<text x="280.1" y="132.1">B</text>
<text x="14.3" y="176.7">A</text>
<text x="197.3" y="175.5">Title</text>
<text x="280.1" y="176.7">A</text>
<text x="197.3" y="182.6">Size</text>
<text x="209" y="182.6">Number</text>
<text x="256.1" y="182.6">Revision</text>
<text x="197.3" y="189.6">Date:</text>
<text x="197.3" y="192">File:</text>
<text x="198.5" y="186.1">A4</text>
<text x="207.9" y="189.6">15-Jan-2012</text>
<text x="207.9" y="192">D:\变频器\tu20111110\欧美变频器图纸.ddb</text>
<text x="244.3" y="189.6">Sheet</text>
<text x="244.3" y="192">Drawn By:</text>
<text x="250.9" y="189.6">of</text>
</g>
<g font-size="2.1" fill="#a1006a">
<text x="199" y="33.5">+24V</text>
<text x="199" y="52.2">COM</text>
<text x="215.4" y="61.6">+5V</text>
<text x="175.4" y="99.2">-15V</text>
<text x="81.1" y="147.3">+15V</text>
</g>
</svg>
